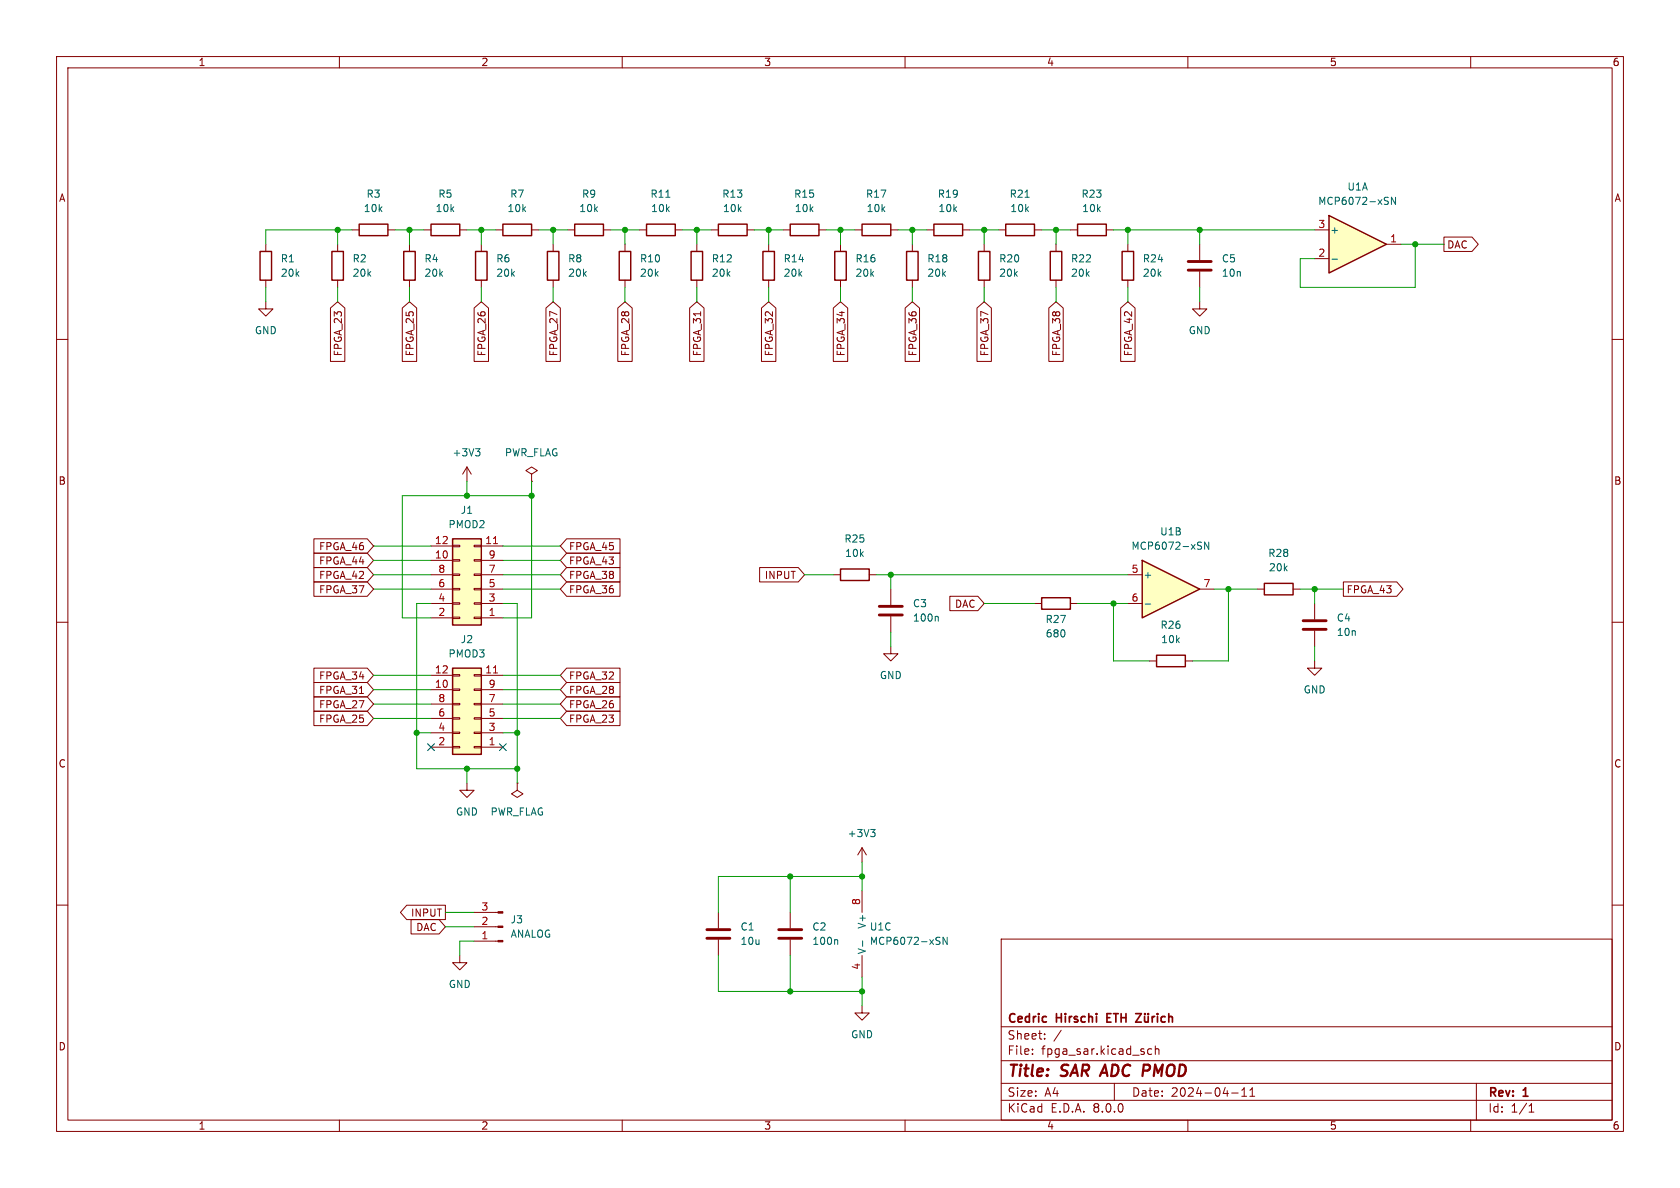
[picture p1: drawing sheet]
<svg xmlns="http://www.w3.org/2000/svg" width="297mm" height="210mm" viewBox="0 0 297 210" stroke-linecap="round" stroke-linejoin="round" font-family="sans-serif">
<g fill="none" stroke="#840000" stroke-width=".18">
<path d="M10 10h277v190h-277zM12 12h273v186h-273zM60 10v2M110 10v2M160 10v2M210 10v2M260 10v2M10 60h2M47 43.2v1.3M47 49.5v1.3M62.2 40.6h1.3M68.6 40.6h1.2"/>
<path d="M72.4 43.2v1.3M72.4 49.5v1.3M74.9 40.6h1.3M81.3 40.6h1.2M87.6 40.6h1.3M94 40.6h1.2M100.3 40.6h1.3M106.7 40.6h1.2M148.6 43.2v1.3M148.6 49.5v1.3M151.1 40.6h1.3M157.5 40.6h1.2"/>
<path d="M163.8 40.6h1.3M170.2 40.6h1.2M174 43.2v1.3M174 49.5v1.3M212.1 53.3v1.3h1.3l-1.3 1.3-1.3-1.3h1.3M212.1 43.2v2.8M212.1 48v2.8M285 60h2M10 110h2M222.2 104.1h1.3M228.6 104.1h1.3M285 110h2"/>
<path d="M82.5 138.4v1.3h1.3l-1.3 1.3-1.2-1.3h1.2M10 160h2M285 160h2M83.8 161.3h4.2M83.8 163.8h4.2M83.8 166.4h4.2M127 161.3v2.8M127 166.1v2.8M152.4 177.8v1.3h1.3l-1.3 1.2-1.3-1.2h1.3M177 166h108v32h-108zM60 198v2M110 198v2"/>
<path d="M160 198v2M177 194.5h108M177 191.5h108M177 187.5h108M177 181.5h108M182.5 186.3v.1M182.5 185.5v.1M184.7 183.6v.1M184.7 182.8v.1M187.6 182.1l-1.3 2M197 191.5v3M203.6 185.5l-.4-.1-.3 .3v.4l.1 .2h.6"/>
<path d="M204.2 185.5l.3-.1 .3 .1 .1 .9M204.2 184.9v1.5M210 198v2M217.7 193.2h1.2M219.5 193.8h.9M219.5 192.7l.5-.4v1.5M221 193.8h.8M221 192.7l.4-.4v1.5M260 198v2M261 191.5v6.5M270.3 196.6h.9M270.3 195.5l.4-.4v1.5"/>
</g>
<g fill="none" stroke="#840000" stroke-width=".3">
<path d="M195.7 179.9h.5M196.4 179.2h-.7v1.5h.7M200.8 179.2h1l-1 1.5h1M202.3 179.7l.1 .9 .4 .1 .2-.2M202.4 179.2v.1M203 179.2v.1M203 179.7v1M203.7 179.7v1M204.1 179.7l-.3 .1-.1 .2M204.6 179.2v.1M204.6 179.7v1M206 179.8l-.4-.1-.3 .3v.4l.1 .2h.6"/>
<path d="M206.6 179.8l.2-.1 .4 .1 .1 .9M206.6 179.2v1.5"/>
</g>
<path d="M63.5 39.6h5.1v2.1h-5.1zM76.2 39.6h5.1v2.1h-5.1zM88.9 39.6h5.1v2.1h-5.1zM101.6 39.6h5.1v2.1h-5.1zM152.4 39.6h5.1v2.1h-5.1zM165.1 39.6h5.1v2.1h-5.1zM46 44.5h2v5h-2zM71.4 44.5h2v5h-2zM147.6 44.5h2v5h-2zM173 44.5h2v5h-2zM223.5 103.1h5.1v2.1h-5.1z" fill="none" stroke="#840000" stroke-width=".25"/>
<g fill="#840000" stroke="#840000" stroke-width=".18">
<path d="M88 161.2h.9v.2h-.9z"/>
<path d="M88 163.7h.9v.3h-.9z"/>
<path d="M88 166.2h.9v.3h-.9z"/>
</g>
<path d="M210.1 47.8h4M210.1 46.2h4M125 165.9h4M125 164.3h4" fill="none" stroke="#840000" stroke-width=".51"/>
<path d="M234.9 38.1l10.2 5.1-10.2 5.1z" fill="#ffffc2"/>
<path d="M177.8 39.6h5.1v2.1h-5.1zM190.5 39.6h5.1v2.1h-5.1zM234.9 38.1l10.2 5.1-10.2 5.1zM58.7 44.5h2v5h-2zM84.1 44.5h2v5h-2zM96.8 44.5h2v5h-2zM109.5 44.5h2v5h-2zM160.3 44.5h2v5h-2zM185.7 44.5h2v5h-2z" fill="none" stroke="#840000" stroke-width=".25"/>
<g fill="none" stroke="#840000" stroke-width=".18">
<path d="M47 53.3v1.3h1.3l-1.3 1.3-1.3-1.3h1.3M59.7 43.2v1.3M59.7 49.5v1.3M85.1 43.2v1.3M85.1 49.5v1.3M97.8 43.2v1.3M97.8 49.5v1.3M110.5 43.2v1.3M110.5 49.5v1.3M161.3 43.2v1.3M161.3 49.5v1.3M176.5 40.6h1.3"/>
<path d="M182.9 40.6h1.2M186.7 43.2v1.3M186.7 49.5v1.3M189.2 40.6h1.3M195.6 40.6h1.2M232.4 45.7h2.5M232.4 40.6h2.5M245.1 43.2h2.5M232.4 116.8v1.3h1.3l-1.3 1.3-1.3-1.3h1.3M232.4 106.7v2.8M232.4 111.5v2.8M91.4 138.4v1.3l1.1 .6-1.1 .7-1-.7 1-.6"/>
<path d="M91.4 138.4h.1M152.4 149.9v2.5M152.4 157.5v3.8M152.4 149.9l-.8 1.2M152.4 149.9l.8 1.2M81.3 168.9v1.3h1.2l-1.2 1.3-1.3-1.3h1.3M139.7 161.3v2.8M139.7 166.1v2.8M152.4 168.9v3.8"/>
</g>
<path d="M181.2 34.9h.7M245 34.9h.4M245.2 35.5l.2 .3-.2 .3M246.7 34.9v1.2l-.7-1.2v1.2M235.5 45.8h.9M153.9 146.6h.8l-.4 .5M154.5 147.1l.2 .3v.3l-.2 .2M147.9 166.1l.2 .2v.6M152.5 166.3v1M165.7 165.7h.5M165.9 166.3l.3 .3-.3 .3M167.4 165.7v1.2l-.7-1.2v1.2" fill="none" stroke="#006464" stroke-width=".18"/>
<path d="M230.4 111.3h4M230.4 109.7h4M137.7 165.9h4M137.7 164.3h4" fill="none" stroke="#840000" stroke-width=".51"/>
<path d="M80 95.3h5.1v15.2h-5.1z" fill="#ffffc2"/>
<g fill="none" stroke="#840000" stroke-width=".18">
<path d="M76.2 99.1h3.8M76.2 96.5h3.8M80 96.4h1.3v.2h-1.3zM80 98.9h1.3v.3h-1.3zM82.5 82.6l-.7 1.2M82.5 82.6v2.5M82.5 82.6l.8 1.2M83.8 96.4h1.3v.2h-1.3zM83.8 98.9h1.3v.3h-1.3zM85.1 99.1h3.8M85.1 96.5h3.8M94 83.8l1-.6-1-.6-1 .6 1 .6v1.3"/>
<path d="M94 85.1h.1M76.2 109.2h3.8M76.2 106.7h3.8M76.2 104.1h3.8M76.2 101.6h3.8M80 101.5h1.3v.2h-1.3zM80 104h1.3v.3h-1.3zM80 106.6h1.3v.2h-1.3zM80 109.1h1.3v.2h-1.3zM83.8 101.5h1.3v.2h-1.3zM83.8 104h1.3v.3h-1.3zM83.8 106.6h1.3v.2h-1.3z"/>
<path d="M83.8 109.1h1.3v.2h-1.3zM85.1 109.2h3.8M85.1 106.7h3.8M85.1 104.1h3.8M85.1 101.6h3.8"/>
</g>
<path d="M80 95.3h5.1v15.2h-5.1z" fill="none" stroke="#840000" stroke-width=".25"/>
<path d="M87.2 96.1h.8" fill="none" stroke="#a90000" stroke-width=".18"/>
<path d="M84.1 79.3h.7l-.4 .5M84.6 79.8l.2 .2v.3l-.2 .3" fill="none" stroke="#006464" stroke-width=".18"/>
<path d="M80 118.1h5.1v15.3h-5.1z" fill="#ffffc2"/>
<g fill="none" stroke="#840000" stroke-width=".18">
<path d="M199.4 43.2v1.3M199.4 49.5v1.3M76.2 119.4h3.8M80 119.3h1.3v.2h-1.3zM83.8 119.3h1.3v.2h-1.3zM85.1 119.4h3.8M147.3 101.6h1.3M153.7 101.6h1.2M157.5 104.1v2.8M157.5 109v2.8M182.9 106.7h1.2M189.2 106.7h1.3"/>
<path d="M76.2 132.1h3.8M76.2 121.9h3.8M76.2 129.5h3.8M76.2 127h3.8M76.2 124.5h3.8M80 121.8h1.3v.2h-1.3zM80 124.3h1.3v.3h-1.3zM80 126.9h1.3v.2h-1.3zM80 129.4h1.3v.3h-1.3zM80 132h1.3v.2h-1.3zM83.8 121.8h1.3v.2h-1.3zM83.8 124.3h1.3v.3h-1.3z"/>
<path d="M83.8 126.9h1.3v.2h-1.3zM83.8 129.4h1.3v.3h-1.3zM83.8 132h1.3v.2h-1.3zM85.1 132.1h3.8M85.1 121.9h3.8M85.1 129.5h3.8M85.1 127h3.8M85.1 124.5h3.8"/>
</g>
<path d="M198.4 44.5h2v5h-2zM80 118.1h5.1v15.3h-5.1zM148.6 100.6h5.1v2h-5.1zM184.1 105.7h5.1v2h-5.1z" fill="none" stroke="#840000" stroke-width=".25"/>
<path d="M87.2 119h.8" fill="none" stroke="#a90000" stroke-width=".18"/>
<path d="M155.4 108.7h4.1M155.4 107.2h4.1" fill="none" stroke="#840000" stroke-width=".51"/>
<path d="M165.7 109l.2 .1v.7" fill="none" stroke="#006464" stroke-width=".18"/>
<path d="M201.9 99.1l10.2 5-10.2 5.1z" fill="#ffffc2"/>
<path d="M114.3 39.6h5.1v2.1h-5.1zM127 39.6h5.1v2.1h-5.1zM139.7 39.6h5.1v2.1h-5.1zM122.2 44.5h2v5h-2zM134.9 44.5h2v5h-2zM201.9 99.1l10.2 5-10.2 5.1zM204.5 115.8h5v2.1h-5z" fill="none" stroke="#840000" stroke-width=".25"/>
<g fill="none" stroke="#840000" stroke-width=".18">
<path d="M58.4 54.5l1.3-1.2 1.3 1.2v9.4h-2.6zM71.1 54.5l1.3-1.2 1.3 1.2v9.4h-2.6zM83.8 54.5l1.3-1.2 1.3 1.2v9.4h-2.6zM96.5 54.5l1.3-1.2 1.3 1.2v9.4h-2.6zM109.2 54.5l1.3-1.2 1.3 1.2v9.4h-2.6zM113 40.6h1.3M119.4 40.6h1.2M121.9 54.5l1.3-1.2 1.3 1.2v9.4h-2.6zM123.2 43.2v1.3M123.2 49.5v1.3M125.7 40.6h1.3M132.1 40.6h1.2"/>
<path d="M134.6 54.5l1.3-1.2 1.3 1.2v9.4h-2.6zM135.9 43.2v1.3M135.9 49.5v1.3M138.4 40.6h1.3M144.8 40.6h1.2M147.3 54.5l1.3-1.2 1.3 1.2v9.4h-2.6zM160 54.5l1.3-1.2 1.3 1.2v9.4h-2.6zM172.7 54.5l1.3-1.2 1.3 1.2v9.4h-2.6zM185.4 54.5l1.3-1.2 1.3 1.2v9.4h-2.6zM198.1 54.5l1.3-1.2 1.3 1.2v9.4h-2.6zM255.3 41.9h4.9l1.1 1.3-1.1 1.3h-4.9zM55.5 97.8h9.4l1.1 1.3-1.1 1.2h-9.4z"/>
<path d="M55.5 95.2h9.4l1.1 1.3-1.1 1.3h-9.4zM100.2 97.8h9.4v2.5h-9.4l-1.1-1.2zM100.2 95.2h9.4v2.6h-9.4l-1.1-1.3zM55.5 118.1h9.4l1.1 1.3-1.1 1.3h-9.4zM55.5 102.9h9.4l1.1 1.2-1.1 1.3h-9.4zM55.5 100.3h9.4l1.1 1.3-1.1 1.3h-9.4zM100.2 102.9h9.4v2.5h-9.4l-1.1-1.3zM100.2 118.1h9.4v2.6h-9.4l-1.1-1.3zM100.2 100.3h9.4v2.6h-9.4l-1.1-1.3zM134.3 100.3h6.8l1.1 1.3-1.1 1.3h-6.8zM157.5 114.3v1.3h1.2l-1.2 1.2-1.3-1.2h1.3M167.9 105.4h5l1.1 1.3-1.1 1.3h-5z"/>
<path d="M199.4 101.6h2.5M199.4 106.7h2.5M203.2 116.8h1.3M209.5 116.8h1.3M212.1 104.1h2.5M237.5 102.9h9.4l1.1 1.2-1.1 1.3h-9.4zM55.5 123.2h9.4l1.1 1.3-1.1 1.2h-9.4zM55.5 125.7h9.4l1.1 1.3-1.1 1.3h-9.4zM55.5 120.6h9.4l1.1 1.3-1.1 1.3h-9.4zM100.2 120.6h9.4v2.6h-9.4l-1.1-1.3zM100.2 123.2h9.4v2.5h-9.4l-1.1-1.2zM100.2 125.7h9.4v2.6h-9.4l-1.1-1.3z"/>
<path d="M71.9 160h6.8v2.6h-6.8l-1.1-1.3zM72.7 162.6h4.9l1.1 1.2-1.1 1.3h-4.9z"/>
</g>
<path d="M117.7 34.9h.7M211.9 95.8l.5 .1M212.2 96.5l.2 .2-.2 .4M213.7 95.8v1.3l-.7-1.3v1.3M202.5 106.8h.9" fill="none" stroke="#006464" stroke-width=".18"/>
<g fill="none" stroke="#009600" stroke-width=".18">
<path d="M47 50.8v2.5M59.7 40.6v2.6M59.7 50.8v2.5M62.2 40.6h-15.2v2.6M69.8 40.6h5.1M72.4 40.6v2.6M72.4 50.8v2.5M82.5 40.6h5.1M85.1 40.6v2.6M85.1 50.8v2.5M95.2 40.6h5.1M97.8 40.6v2.6"/>
<path d="M97.8 50.8v2.5M107.9 40.6h5.1M110.5 40.6v2.6M110.5 50.8v2.5M120.6 40.6h5.1M123.2 40.6v2.6M123.2 50.8v2.5M133.3 40.6h5.1M135.9 40.6v2.6M135.9 50.8v2.5M146 40.6h5.1M148.6 40.6v2.6"/>
<path d="M148.6 50.8v2.5M158.7 40.6h5.1M161.3 40.6v2.6M161.3 50.8v2.5M171.4 40.6h5.1M174 40.6v2.6M174 50.8v2.5M184.1 40.6h5.1M186.7 40.6v2.6M186.7 50.8v2.5M196.8 40.6h35.6M199.4 40.6v2.6"/>
<path d="M199.4 50.8v2.5M212.1 40.6v2.6M212.1 50.8v2.5M247.6 43.2h7.7M250.2 43.2v7.6h-20.3v-5.1h2.5M66 99.1h10.2M66 96.5h10.2M82.5 85.1v2.5M88.9 99.1h10.2M88.9 96.5h10.2M94 87.6h-22.9v21.6h5.1M94 85.1v24.1h-5.1"/>
<path d="M66 104.1h10.2M66 119.4h10.2M66 101.6h10.2M76.2 106.7h-2.5v29.2h17.7M88.9 104.1h10.2M88.9 119.4h10.2M88.9 101.6h10.2M88.9 106.7h2.5v31.7M142.2 101.6h5.1M154.9 101.6h44.5M157.5 101.6v2.5M157.5 111.8v2.5"/>
<path d="M174 106.7h8.9M190.5 106.7h8.9M196.8 106.7v10.1h6.4M214.6 104.1h7.6M217.2 104.1v12.7h-6.4M229.9 104.1h7.6M232.4 104.1v2.6M232.4 114.3v2.5M66 121.9h10.2M66 127h10.2M66 124.5h10.2M73.7 129.5h2.5"/>
<path d="M82.5 135.9v2.5M88.9 121.9h10.2M88.9 127h10.2M88.9 124.5h10.2M88.9 129.5h2.5M139.7 154.9v6.4M152.4 152.4v5.1M152.4 154.9h-25.4v6.4M78.7 161.3h5.1M78.7 163.8h5.1M83.8 166.4h-2.5v2.5M127 168.9v6.4h25.4"/>
<path d="M139.7 168.9v6.4M152.4 172.7v5.1"/>
</g>
<path d="M75.6 131.5l1.2 1.2M76.8 131.5l-1.2 1.2M88.3 131.5l1.2 1.2M89.5 131.5l-1.2 1.2" fill="none" stroke="#000084" stroke-width=".18"/>
<g fill="#009600" stroke="#009600" stroke-width=".18">
<circle cx="217.2" cy="104.1" r=".46"/>
<circle cx="212.1" cy="40.6" r=".46"/>
<circle cx="232.4" cy="104.1" r=".46"/>
<circle cx="250.2" cy="43.2" r=".46"/>
<circle cx="59.7" cy="40.6" r=".46"/>
<circle cx="72.4" cy="40.6" r=".46"/>
<circle cx="85.1" cy="40.6" r=".46"/>
<circle cx="97.8" cy="40.6" r=".46"/>
<circle cx="139.7" cy="154.9" r=".46"/>
<circle cx="139.7" cy="175.3" r=".46"/>
<circle cx="152.4" cy="175.3" r=".46"/>
<circle cx="152.4" cy="154.9" r=".46"/>
<circle cx="148.6" cy="40.6" r=".46"/>
<circle cx="174" cy="40.6" r=".46"/>
<circle cx="161.3" cy="40.6" r=".46"/>
<circle cx="186.7" cy="40.6" r=".46"/>
<circle cx="82.5" cy="87.6" r=".46"/>
<circle cx="94" cy="87.6" r=".46"/>
<circle cx="82.5" cy="135.9" r=".46"/>
<circle cx="73.7" cy="129.5" r=".46"/>
<circle cx="91.4" cy="129.5" r=".46"/>
<circle cx="91.4" cy="135.9" r=".46"/>
<circle cx="157.5" cy="101.6" r=".46"/>
<circle cx="196.8" cy="106.7" r=".46"/>
<circle cx="199.4" cy="40.6" r=".46"/>
<circle cx="135.9" cy="40.6" r=".46"/>
<circle cx="110.5" cy="40.6" r=".46"/>
<circle cx="123.2" cy="40.6" r=".46"/>
</g>
<g font-size="2.8" fill="#840000">
<text x="178" y="190.9">Title:</text>
<text x="187.7" y="190.9">SAR ADC PMOD</text>
</g>
<g font-size="2.1" fill="#840000">
<text x="178" y="184">Sheet:</text>
<text x="178" y="181.2">Cedric</text>
<text x="186.8" y="181.2">Hirschi</text>
<text x="196.3" y="181.2">ETH</text>
<text x="178" y="186.7">File:</text>
<text x="184.1" y="186.7">fpga_sar.kicad_sch</text>
<text x="178" y="196.9">KiCad</text>
<text x="178" y="194.1">Size:</text>
<text x="184.7" y="194.1">A4</text>
<text x="185.7" y="196.9">E.D.A.</text>
<text x="193.3" y="196.9">8.0.0</text>
<text x="200" y="194.1">Date:</text>
<text x="207" y="194.1">2024-04-11</text>
<text x="263" y="194.3">Rev:</text>
<text x="263" y="196.9">Id:</text>
<text x="267.1" y="196.9">1/1</text>
<text x="269.4" y="194.3">1</text>
</g>
<g font-size="1.8" fill="#840000">
<text x="35" y="11.9">1</text>
<text x="85" y="11.9">2</text>
<text x="135" y="11.9">3</text>
<text x="185" y="11.9">4</text>
<text x="235" y="11.9">5</text>
<text x="285" y="11.9">6</text>
<text x="10.3" y="35.9">A</text>
<text x="285.3" y="35.9">A</text>
<text x="255.7" y="44.1">DAC</text>
<text x="60.6" y="63.1" transform="rotate(-90 60.6 63.1)">FPGA_23</text>
<text x="73.3" y="63.1" transform="rotate(-90 73.3 63.1)">FPGA_25</text>
<text x="86" y="63.1" transform="rotate(-90 86 63.1)">FPGA_26</text>
<text x="98.7" y="63.1" transform="rotate(-90 98.7 63.1)">FPGA_27</text>
<text x="111.4" y="63.1" transform="rotate(-90 111.4 63.1)">FPGA_28</text>
<text x="124.1" y="63.1" transform="rotate(-90 124.1 63.1)">FPGA_31</text>
<text x="136.8" y="63.1" transform="rotate(-90 136.8 63.1)">FPGA_32</text>
<text x="149.5" y="63.1" transform="rotate(-90 149.5 63.1)">FPGA_34</text>
<text x="162.2" y="63.1" transform="rotate(-90 162.2 63.1)">FPGA_36</text>
<text x="174.9" y="63.1" transform="rotate(-90 174.9 63.1)">FPGA_37</text>
<text x="187.6" y="63.1" transform="rotate(-90 187.6 63.1)">FPGA_38</text>
<text x="200.3" y="63.1" transform="rotate(-90 200.3 63.1)">FPGA_42</text>
<text x="10.3" y="85.9">B</text>
<text x="285.3" y="85.9">B</text>
<text x="56.3" y="100">FPGA_44</text>
<text x="56.3" y="97.5">FPGA_46</text>
<text x="100.5" y="100">FPGA_43</text>
<text x="100.5" y="97.5">FPGA_45</text>
<text x="56.3" y="105.1">FPGA_37</text>
<text x="56.3" y="102.6">FPGA_42</text>
<text x="100.5" y="105.1">FPGA_36</text>
<text x="100.5" y="102.6">FPGA_38</text>
<text x="135.1" y="102.6">INPUT</text>
<text x="168.7" y="107.6">DAC</text>
<text x="238" y="105.1">FPGA_43</text>
<text x="56.3" y="120.3">FPGA_34</text>
<text x="56.3" y="125.4">FPGA_27</text>
<text x="56.3" y="122.9">FPGA_31</text>
<text x="100.5" y="122.9">FPGA_28</text>
<text x="100.5" y="125.4">FPGA_26</text>
<text x="100.5" y="120.3">FPGA_32</text>
<text x="56.3" y="128">FPGA_25</text>
<text x="100.5" y="128">FPGA_23</text>
<text x="10.3" y="135.9">C</text>
<text x="285.3" y="135.9">C</text>
<text x="72.6" y="162.2">INPUT</text>
<text x="73.5" y="164.8">DAC</text>
<text x="10.3" y="185.9">D</text>
<text x="285.3" y="185.9">D</text>
<text x="35" y="199.9">1</text>
<text x="85" y="199.9">2</text>
<text x="135" y="199.9">3</text>
<text x="185" y="199.9">4</text>
<text x="235" y="199.9">5</text>
<text x="285" y="199.9">6</text>
</g>
<g font-size="1.8" fill="#006464">
<text x="64.7" y="35.2">R3</text>
<text x="77.4" y="35.2">R5</text>
<text x="90.1" y="35.2">R7</text>
<text x="102.8" y="35.2">R9</text>
<text x="114.9" y="35.2">R11</text>
<text x="127.6" y="35.2">R13</text>
<text x="140.3" y="35.2">R15</text>
<text x="153" y="35.2">R17</text>
<text x="165.7" y="35.2">R19</text>
<text x="178.4" y="35.2">R21</text>
<text x="191.1" y="35.2">R23</text>
<text x="238.1" y="33.9">U1A</text>
<text x="64.2" y="37.7">10k</text>
<text x="76.9" y="37.7">10k</text>
<text x="89.6" y="37.7">10k</text>
<text x="102.3" y="37.7">10k</text>
<text x="115" y="37.7">10k</text>
<text x="127.7" y="37.7">10k</text>
<text x="140.4" y="37.7">10k</text>
<text x="153.1" y="37.7">10k</text>
<text x="165.8" y="37.7">10k</text>
<text x="178.5" y="37.7">10k</text>
<text x="191.2" y="37.7">10k</text>
<text x="232.9" y="36.4">MCP6072-xSN</text>
<text x="235.1" y="41.5">+</text>
<text x="49.5" y="46.6">R1</text>
<text x="62.2" y="46.6">R2</text>
<text x="74.9" y="46.6">R4</text>
<text x="87.6" y="46.6">R6</text>
<text x="100.3" y="46.6">R8</text>
<text x="113" y="46.6">R10</text>
<text x="125.7" y="46.6">R12</text>
<text x="138.4" y="46.6">R14</text>
<text x="151.1" y="46.6">R16</text>
<text x="163.8" y="46.6">R18</text>
<text x="176.5" y="46.6">R20</text>
<text x="189.2" y="46.6">R22</text>
<text x="201.9" y="46.6">R24</text>
<text x="215.9" y="46.6">C5</text>
<text x="49.5" y="49.1">20k</text>
<text x="62.2" y="49.1">20k</text>
<text x="74.9" y="49.1">20k</text>
<text x="87.6" y="49.1">20k</text>
<text x="100.3" y="49.1">20k</text>
<text x="113" y="49.1">20k</text>
<text x="125.7" y="49.1">20k</text>
<text x="138.4" y="49.1">20k</text>
<text x="151.1" y="49.1">20k</text>
<text x="163.8" y="49.1">20k</text>
<text x="176.5" y="49.1">20k</text>
<text x="189.2" y="49.1">20k</text>
<text x="201.9" y="49.1">20k</text>
<text x="215.9" y="49.1">10n</text>
<text x="45" y="59.3">GND</text>
<text x="210.1" y="59.3">GND</text>
<text x="79.9" y="80.9">+3V3</text>
<text x="89.2" y="80.9">PWR_FLAG</text>
<text x="79.2" y="93.6">PMOD2</text>
<text x="81.4" y="91">J1</text>
<text x="205" y="94.8">U1B</text>
<text x="149.2" y="96.1">R25</text>
<text x="149.3" y="98.7">10k</text>
<text x="199.9" y="97.4">MCP6072-xSN</text>
<text x="224.1" y="98.7">R28</text>
<text x="224.2" y="101.2">20k</text>
<text x="161.3" y="107.5">C3</text>
<text x="202.1" y="102.5">+</text>
<text x="81.4" y="113.9">J2</text>
<text x="161.3" y="110.1">100n</text>
<text x="184.7" y="110.3">R27</text>
<text x="184.8" y="112.9">680</text>
<text x="205.1" y="111.4">R26</text>
<text x="205.2" y="113.9">10k</text>
<text x="236.2" y="110.1">C4</text>
<text x="236.2" y="112.6">10n</text>
<text x="79.2" y="116.4">PMOD3</text>
<text x="155.4" y="120.2">GND</text>
<text x="230.4" y="122.8">GND</text>
<text x="80.5" y="144.4">GND</text>
<text x="86.6" y="144.4">PWR_FLAG</text>
<text x="149.8" y="148.2">+3V3</text>
<text x="90.2" y="163.4">J3</text>
<text x="90.2" y="166">ANALOG</text>
<text x="130.8" y="164.7">C1</text>
<text x="130.8" y="167.2">10u</text>
<text x="143.5" y="164.7">C2</text>
<text x="143.5" y="167.2">100n</text>
<text x="153.3" y="164.3" transform="rotate(-90 153.3 164.3)">V+</text>
<text x="153.7" y="167.2">MCP6072-xSN</text>
<text x="153.7" y="164.7">U1C</text>
<text x="153.3" y="168.8" transform="rotate(-90 153.3 168.8)">V-</text>
<text x="79.2" y="174.9">GND</text>
<text x="150.4" y="183.7">GND</text>
</g>
<g font-size="1.8" fill="#a90000">
<text x="233" y="40.4">3</text>
<text x="233" y="45.5">2</text>
<text x="245.7" y="42.9">1</text>
<text x="76.8" y="98.8">10</text>
<text x="76.8" y="96.3">12</text>
<text x="77.4" y="101.3">8</text>
<text x="85.7" y="96.3">11</text>
<text x="86.3" y="101.3">7</text>
<text x="86.3" y="98.8">9</text>
<text x="200" y="101.3">5</text>
<text x="77.4" y="106.4">4</text>
<text x="77.4" y="103.9">6</text>
<text x="86.3" y="106.4">3</text>
<text x="86.3" y="103.9">5</text>
<text x="200" y="106.4">6</text>
<text x="212.7" y="103.9">7</text>
<text x="77.4" y="109">2</text>
<text x="86.3" y="109">1</text>
<text x="76.8" y="119.1">12</text>
<text x="85.7" y="119.1">11</text>
<text x="76.8" y="121.7">10</text>
<text x="77.4" y="124.2">8</text>
<text x="86.3" y="124.2">7</text>
<text x="86.3" y="121.7">9</text>
<text x="77.4" y="131.8">2</text>
<text x="77.4" y="129.3">4</text>
<text x="77.4" y="126.7">6</text>
<text x="86.3" y="131.8">1</text>
<text x="86.3" y="129.3">3</text>
<text x="86.3" y="126.7">5</text>
<text x="85" y="161">3</text>
<text x="152.1" y="160.1" transform="rotate(-90 152.1 160.1)">8</text>
<text x="85" y="166.1">1</text>
<text x="85" y="163.6">2</text>
<text x="152.1" y="171.5" transform="rotate(-90 152.1 171.5)">4</text>
</g>
</svg>
